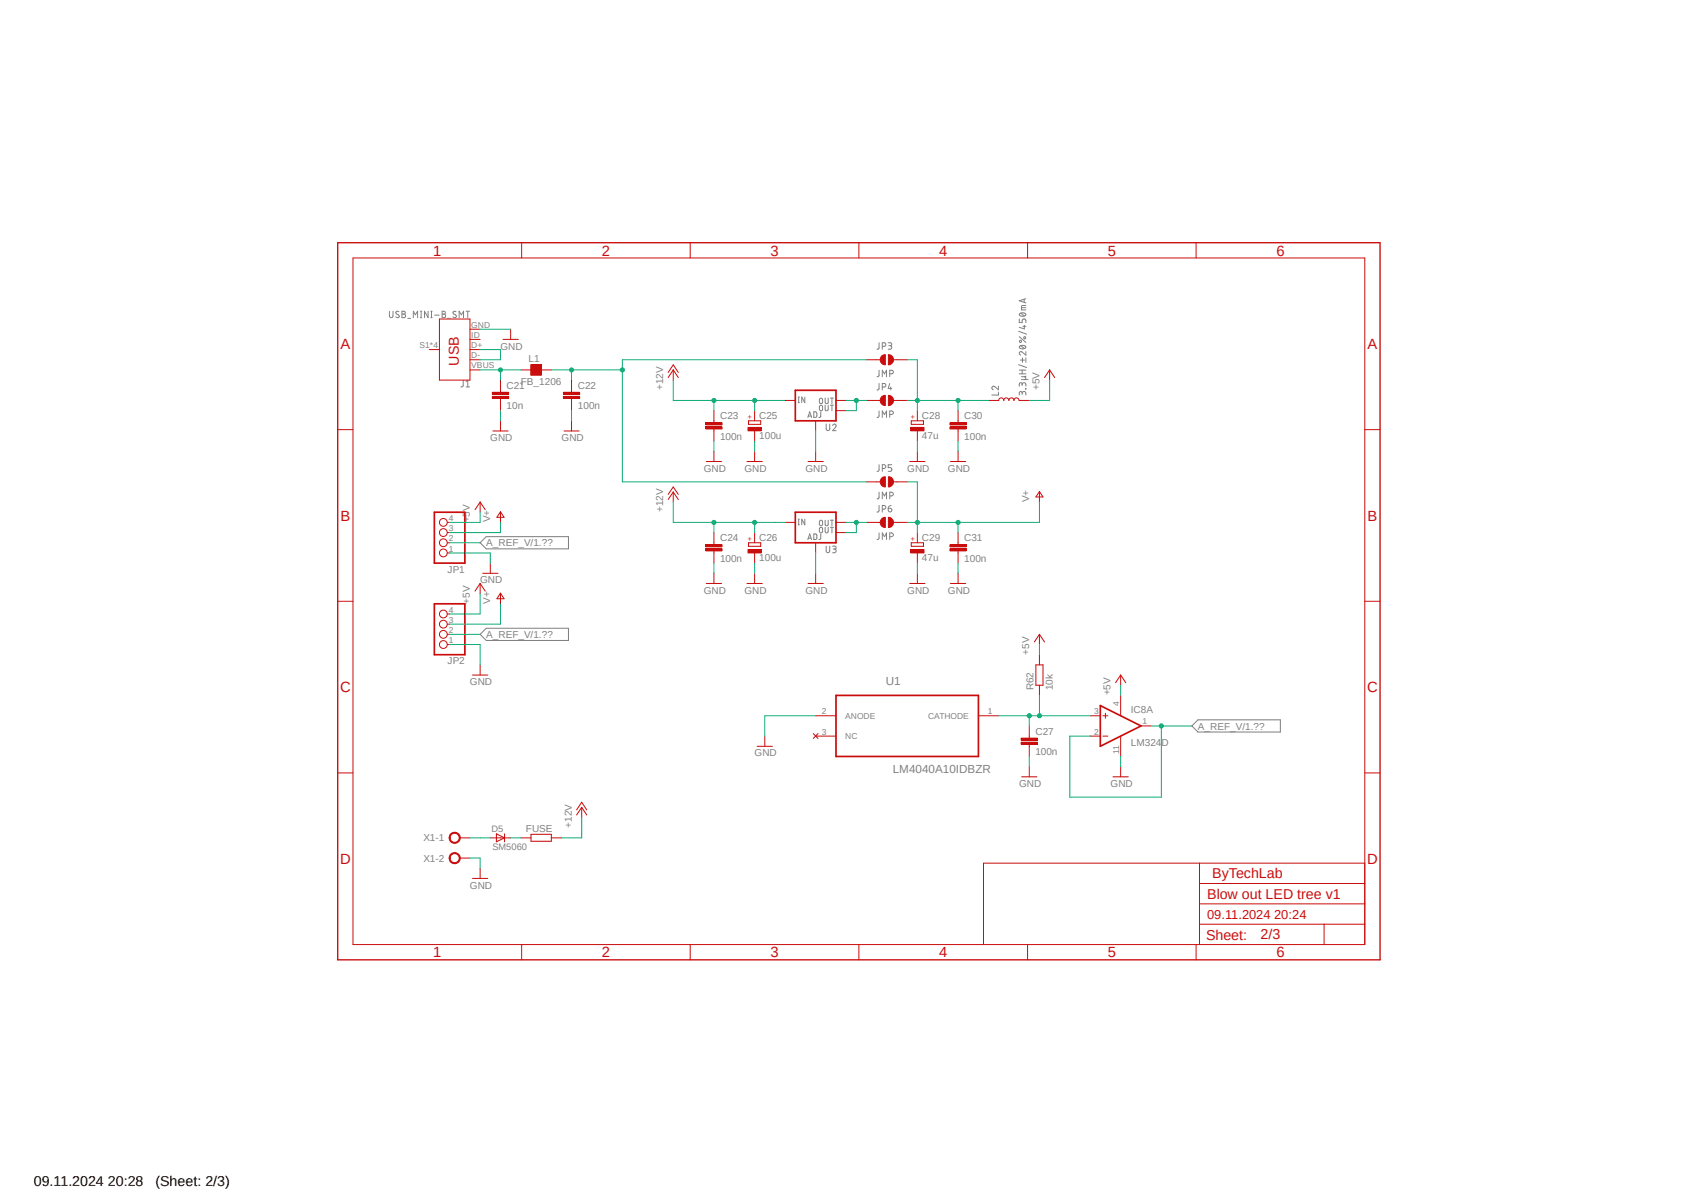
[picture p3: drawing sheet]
<svg xmlns="http://www.w3.org/2000/svg" width="420mm" height="297mm" viewBox="0 0 420 297" stroke-linecap="round" stroke-linejoin="round" font-family="sans-serif">
<path d="M83.7 60.3l261.2 179.9M344.9 60.3l-261.2 179.9" fill="none" stroke="#fff" stroke-width=".25"/>
<g fill="none" stroke="#808080" stroke-width=".25">
<path d="M97.2 77.7l.1 1.4a.46 .46 0 0 0 .5 .2 .46 .46 0 0 0 .3-.4v-1.2M99.6 77.8l-.2-.1a.38 .38 0 0 0-.5 .1 .38 .38 0 0 0 .1 .6l.7 .3v.4a.55 .55 0 0 1-.9 0M100.4 77.7l.7 .2v.3l-.3 .2a.45 .45 0 0 1 .5 .3 .45 .45 0 0 1-.3 .5l-.6 .1zM100.4 78.4h.4M101.8 79.5h.7M103.2 79.3v-1.6l.5 .9 .6-.9v1.6M104.9 79.3h.4M104.9 77.7h.4M105.2 77.7v1.6M106.9 77.7v1.6l-.9-1.6v1.6M107.6 79.3h.3M107.6 77.7h.3"/>
<path d="M107.7 77.7v1.6M108.5 78.7h1.1M110.4 77.7l.8 .2v.3l-.4 .2a.46 .46 0 0 1 .5 .3 .46 .46 0 0 1-.2 .5l-.7 .1zM110.4 78.4h.4M111.8 79.5h.7M113.9 77.8l-.2-.1a.38 .38 0 0 0-.5 .1 .38 .38 0 0 0 .1 .6l.6 .3v.4a.55 .55 0 0 1-.8 0M114.6 79.3v-1.6l.6 .9 .5-.9v1.6M116.4 77.7h.9M116.8 77.7v1.6M254.5 79.6v.9h.7v-.5l.4-.4 .5 .2 .1 .7M254.6 78.3l.8-.2 .5 .1 .3 .3a1.02 1.02 0 0 1-1.7 0zM254.9 78.1l.9 .8"/>
<path d="M255.1 76.8h1.1M255.7 74.7v.8M256.2 76.2l-1 .1-.1 .2v.8h1.1M256.2 74.5l-1.7 .6 1.7 .5M115.7 95l-.1 1.4-.5 .2M116.4 95.3l.4-.3v1.6M116.4 96.6h.9M199.3 99.1h.3M199.4 99.1v1.4M201 99.1v1.4l-.8-1.4v1.4M204.7 99.6l.3-.2 .4 .2v.8a.4 .4 0 0 1-.4 .4 .4 .4 0 0 1-.4-.4zM206 99.4v1a.38 .38 0 0 0 .4 .4 .38 .38 0 0 0 .4-.4v-1"/>
<path d="M207.3 99.4h.8M207.7 99.4v1.4M219.5 92.4v1.5l-.5 .1M219.5 95.7v1.5l-.5 .1M219.5 85.6v1.4l-.5 .2M220.3 96.6h.7a.46 .46 0 0 0 .2-.5 .46 .46 0 0 0-.4-.4h-.5v1.6M220.3 86.4h.7a.46 .46 0 0 0 .2-.5 .46 .46 0 0 0-.4-.3h-.5v1.6M220.3 94v-1.6l.6 .9 .5-.9v1.6M221.8 85.6h.7l.2 .3-.2 .3-.5 .1M222.2 93.3h.4a.45 .45 0 0 0 .5-.3 .45 .45 0 0 0-.3-.5l-.6-.1v1.6M222.2 95.7l-.4 1.2h.9M222.2 86.3h.3a.46 .46 0 0 1 .2 .5 .46 .46 0 0 1-.5 .4h-.4"/>
<path d="M222.4 96.6v.7M249.3 96.4v.9l-.9-.8a.44 .44 0 0 0-.7 .1 .44 .44 0 0 0 .3 .7M249.3 97.9v.7h-1.7M254.3 91l2 .7M254.3 82.7l2 .7M254.5 93.3h1.7M254.5 92.4h1.7M254.5 84l1.7 1.5M254.6 86.4l.8-.2 .5 .1 .3 .3a.96 .96 0 0 1-1.7 0zM254.8 89.9h1M254.9 86.3l.9 .7M255.1 94.7h1.6"/>
<path d="M255.2 98.1a.47 .47 0 0 1 .5-.4 .47 .47 0 0 1 .5 .4v.5M255.2 98.4v-.5l-.3-.2-.4 .3v.6M255.2 96a.47 .47 0 0 1 .5-.5 .47 .47 0 0 1 .5 .5v.4M255.2 96.2v-.5l-.3-.2-.3 .2-.1 .7M255.2 92.4v.9M255.3 89.3v1.1M255.4 81.4h.8M255.8 94l.4 .4-.4 .3M255.8 81.2v.9l-1.3-.4M256.1 97l.1 .1zM256.2 93.9l-.1 .1h-1M256.2 87.8v.8l-1-.7a.44 .44 0 0 0-.7 .1 .44 .44 0 0 0 .4 .6"/>
<path d="M256.2 89.3v1.1M199.3 100.5h.3M201.7 104.2l.5-1.4 .4 1.4M201.8 103.8h.7M203.2 102.8h.6l.1 .2 .1 .8-.2 .3-.6 .1zM204.8 101.2l.6 .1v.9a.4 .4 0 0 1-.4 .3 .4 .4 0 0 1-.4-.3v-.7zM204.9 102.8v1.3l-.4 .1M206 101.1v1.1a.38 .38 0 0 0 .4 .3 .38 .38 0 0 0 .4-.3v-1.1M206.3 105.8v1.2a.46 .46 0 0 0 .3 .5 .46 .46 0 0 0 .5-.2l.1-1.5M207.3 101.1h.8M207.7 101.1v1.4M207.9 106.2a.44 .44 0 0 1 .6-.3 .44 .44 0 0 1 .2 .7l-.8 .9h.9"/>
<path d="M219.5 102.6v1.4l-.5 .2M219.5 116v1.4l-.5 .2M220.3 116.9h.5a.47 .47 0 0 0 .4-.4 .47 .47 0 0 0-.4-.5h-.5v1.6M220.3 104.2v-1.6l.6 .9 .5-.9v1.6M222.2 103.5h.4a.45 .45 0 0 0 .5-.4 .45 .45 0 0 0-.3-.5h-.6v1.6M222.7 116h-.9v.7h.5l.4 .4-.2 .5h-.7M121.4 133.9h20.5v3.1h-20.5l-1.5-1.5zM199.3 131h.3M199.3 129.6h.3M199.4 129.6v1.4M201 129.6v1.4l-.8-1.4v1.4M201.7 134.7l.5-1.4 .4 1.4"/>
<path d="M201.8 134.3h.7M203.2 133.3l.7 .1 .1 .9-.2 .3-.6 .1zM204.7 131.8l.1-.1a.4 .4 0 0 1 .6 .3v.6l-.2 .4a.4 .4 0 0 1-.6-.4zM204.8 129.9l.6 .1v.9l-.2 .3a.4 .4 0 0 1-.6-.3v-.7zM204.9 133.3v1.2l-.4 .2M206 131.6v1a.38 .38 0 0 0 .4 .4 .38 .38 0 0 0 .4-.4v-1M206 129.8v1.1a.38 .38 0 0 0 .4 .3 .38 .38 0 0 0 .4-.3v-1.1M206.3 136.3v1.2a.45 .45 0 0 0 .3 .4 .45 .45 0 0 0 .5-.2l.1-1.4M207.3 131.6h.8M207.3 129.8h.8M207.7 129.8v1.4M207.7 131.6v1.4"/>
<path d="M207.9 136.3l.8 .2-.1 .5h-.5M208.4 137a.47 .47 0 0 1 .4 .5 .47 .47 0 0 1-.4 .5h-.5M219.5 133v1.5l-.5 .2M219.5 122.9v1.4l-.5 .2M219.5 126.2v1.4l-.5 .2M220.3 127.1h.5a.47 .47 0 0 0 .4-.5 .47 .47 0 0 0-.4-.4h-.5v1.6M220.3 124.5v-1.6l.6 .9 .5-.9v1.6M220.3 134.7v-1.7l.6 .9 .5-.9v1.7M221.8 126.9h.5a.46 .46 0 0 1 .4 .5 .46 .46 0 0 1-.5 .4 .46 .46 0 0 1-.4-.5zM222.2 133.9h.4a.47 .47 0 0 0 .5-.4 .47 .47 0 0 0-.5-.5h-.4v1.7M222.2 123.8h.4a.47 .47 0 0 0 .5-.5 .47 .47 0 0 0-.5-.4h-.4v1.6M222.5 126.2a.72 .72 0 0 0-.7 .7"/>
<path d="M119.9 158.3l1.5-1.5h20.5v3.1h-20.5zM297.6 181.2l1.5-1.5h20.6v3h-20.6z"/>
<circle cx="254.8" cy="85.2" r=".28"/>
<circle cx="255.9" cy="84.3" r=".28"/>
</g>
<g fill="none" stroke="#c90d0c" stroke-width=".25">
<path d="M88.1 64.4h252.7v171.4h-252.7zM130.3 60.6v3.8M172.3 60.6v3.8M214.5 60.6v3.8M256.6 60.6v3.8M298.7 60.6v3.8M196 99.9h2.6M208.7 99.9h2.6M84.3 107.2h3.8M203.7 105v2.6M208.7 102.5h2.6M340.8 107.2h3.8"/>
<path d="M196 130.4h2.6M203.7 135.5v2.5M208.7 130.4h2.6M208.7 132.9h2.6M227.5 135.5h3.1v.9h-3.1zM84.3 150.1h3.8M340.8 150.1h3.8M203.7 178.6h5M244.3 178.6h5.1M84.3 192.9h3.8M203.1 183.1l1.2 1.2M203.7 183.7h5"/>
<path d="M204.3 183.1l-1.2 1.2M340.8 192.9h3.8M299.5 215.4v20.4M340.8 215.4h-95.2v20.4M130.3 235.8v3.8M172.3 235.8v3.8M214.5 235.8v3.8M256.6 235.8v3.8M298.7 235.8v3.8M299.5 230.7h41.3M299.5 225.6h41.3M299.5 220.5h41.3"/>
<path d="M330.6 230.7v5.1"/>
</g>
<path d="M84.3 60.6h260.3v179h-260.3z" fill="none" stroke="#c90d0c" stroke-width=".34"/>
<path d="M198.6 97.4h10.1v7.6h-10.1zM198.6 127.8h10.1v7.7h-10.1zM208.7 173.6h35.6v15.2h-35.6z" fill="none" stroke="#c90d0c" stroke-width=".42"/>
<path d="M227.4 137.2h3.3v.8h-3.3z" fill-rule="evenodd" fill="#c90d0c"/>
<path d="M227.4 137.2h3.3v.8h-3.3zM229.1 132.9v2.6M229.1 138v2.5M239.2 135.5v.5M239.2 137.5v.5" fill="none" stroke="#c90d0c" stroke-width=".25"/>
<path d="M237.2 137h4.1v.5h-4.1z" fill-rule="evenodd" fill="#c90d0c"/>
<path d="M237.2 137h4.1v.5h-4.1z" fill="none" stroke="#c90d0c" stroke-width=".25"/>
<path d="M237.2 136h4.1v.5h-4.1z" fill-rule="evenodd" fill="#c90d0c"/>
<g fill="none" stroke="#c90d0c" stroke-width=".25">
<path d="M201.8 115.2h3.8M203.7 112.6v2.6M178.3 135.5v.5M178.3 137.5v.5M237.2 136h4.1v.5h-4.1zM239.2 132.9v2.6M239.2 138v2.5M176.4 145.6h3.8M178.3 143.1v2.5M186.5 145.6h3.8M188.4 143.1v2.5M201.8 145.6h3.8"/>
<path d="M203.7 143.1v2.5M227.2 145.6h3.8M229.1 143.1v2.5M237.3 145.6h3.8M239.2 143.1v2.5"/>
</g>
<path d="M176.2 137h4.1v.5h-4.1z" fill-rule="evenodd" fill="#c90d0c"/>
<path d="M176.2 137h4.1v.5h-4.1z" fill="none" stroke="#c90d0c" stroke-width=".25"/>
<path d="M176.2 136h4.1v.5h-4.1z" fill-rule="evenodd" fill="#c90d0c"/>
<path d="M227.5 105h3.1v.9h-3.1zM176.2 136h4.1v.5h-4.1zM178.3 132.9v2.6M178.3 138v2.5" fill="none" stroke="#c90d0c" stroke-width=".25"/>
<path d="M227.4 106.7h3.3v.8h-3.3z" fill-rule="evenodd" fill="#c90d0c"/>
<path d="M227.4 106.7h3.3v.8h-3.3zM229.1 102.5v2.5M229.1 107.6v2.5M239.2 105v.5M239.2 107.1v.5" fill="none" stroke="#c90d0c" stroke-width=".25"/>
<path d="M237.2 106.6h4.1v.5h-4.1z" fill-rule="evenodd" fill="#c90d0c"/>
<path d="M237.2 106.6h4.1v.5h-4.1z" fill="none" stroke="#c90d0c" stroke-width=".25"/>
<path d="M237.2 105.5h4.1v.5h-4.1z" fill-rule="evenodd" fill="#c90d0c"/>
<g fill="none" stroke="#c90d0c" stroke-width=".25">
<path d="M176.4 115.2h3.8M178.3 105v.5M178.3 107.1v.5M178.3 112.6v2.6M186.5 115.2h3.8M188.4 112.6v2.6M227.2 115.2h3.8M229.1 112.6v2.6M237.2 105.5h4.1v.5h-4.1zM237.3 115.2h3.8M239.2 102.5v2.5M239.2 107.6v2.5"/>
<path d="M239.2 112.6v2.6"/>
</g>
<path d="M176.2 106.6h4.1v.5h-4.1z" fill-rule="evenodd" fill="#c90d0c"/>
<path d="M176.2 106.6h4.1v.5h-4.1z" fill="none" stroke="#c90d0c" stroke-width=".25"/>
<path d="M176.2 105.5h4.1v.5h-4.1z" fill-rule="evenodd" fill="#c90d0c"/>
<path d="M246.8 99.9h2.6a.64 .64 0 0 1 .6-.6 .64 .64 0 0 1 .7 .6 .64 .64 0 0 1 .6-.6 .64 .64 0 0 1 .6 .6 .64 .64 0 0 1 .7-.6 .64 .64 0 0 1 .6 .6 .64 .64 0 0 1 .6-.6 .64 .64 0 0 1 .7 .6h2.5M176.2 105.5h4.1v.5h-4.1zM178.3 102.5v2.5M178.3 107.6v2.5M186.9 105h3v.9h-3z" fill="none" stroke="#c90d0c" stroke-width=".25"/>
<path d="M186.8 106.7h3.3v.8h-3.3z" fill-rule="evenodd" fill="#c90d0c"/>
<path d="M262.1 92.3l1.3 1.9M262.1 92.3l-1.3 1.9M262.1 92.3v2.6M186.8 106.7h3.3v.8h-3.3zM188.4 102.5v2.5M188.4 107.6v2.5M186.9 135.5h3v.9h-3zM259.5 122.7l.9 1.3h-1.7zM259.5 122.8v2.5" fill="none" stroke="#c90d0c" stroke-width=".25"/>
<path d="M186.8 137.2h3.3v.8h-3.3z" fill-rule="evenodd" fill="#c90d0c"/>
<g fill="none" stroke="#c90d0c" stroke-width=".25">
<path d="M109.7 79.6h7.6v15.3h-7.6zM107.2 87.2h2.5M117.3 87.2h2.6M117.3 89.8h2.6M117.3 92.3h2.6M117.3 82.2h2.6M117.3 84.7h2.6M166.8 93l1.3-1.9 1.3 1.9M168.1 92.3l1.3 1.9M168.1 92.3l-1.3 1.9M168.1 92.3v2.6M166.8 123.4l1.3-1.9 1.3 1.9"/>
<path d="M168.1 122.8v2.5M168.1 122.8l1.3 1.9M168.1 122.8l-1.3 1.9M186.8 137.2h3.3v.8h-3.3zM188.4 132.9v2.6M188.4 138v2.5M259.5 158.3l1.3 1.9M259.5 158.3l-1.2 1.9M259.5 158.3v2.6M258.7 165.9h1.7v5.1h-1.7zM259.5 163.4v2.5M259.5 171v2.6"/>
<path d="M272.2 178.6h2.5M275.4 178.6h1.2M276 178v1.3M189.1 186.3h3.8M191 183.7v2.6M257 183.7v.5M257 185.8v.5M272.2 183.7h2.5M275.4 183.7h1.2M284.9 181.2h2.5"/>
</g>
<path d="M274.7 176.1l10.2 5.1-10.2 5.1z" fill="none" stroke="#c90d0c" stroke-width=".42"/>
<path d="M255 185.3h4v.5h-4z" fill-rule="evenodd" fill="#c90d0c"/>
<path d="M255 185.3h4v.5h-4z" fill="none" stroke="#c90d0c" stroke-width=".25"/>
<path d="M255 184.2h4v.5h-4z" fill-rule="evenodd" fill="#c90d0c"/>
<g fill="none" stroke="#c90d0c" stroke-width=".25">
<path d="M132.6 91.1h2.5v2.5h-2.5zM132.6 92.3h2.5M111.7 138h.6M111.7 135.5h.6M111.7 132.9h.6M111.7 130.4h.6M119.9 125.3l1.3 1.9M119.9 125.3l-1.3 1.9M119.9 125.3v2.5M125 127.7l.9 1.4h-1.8zM125 127.8v2.6M111.7 158.3h.6"/>
<path d="M111.7 155.8h.6M111.7 153.2h.6M119.9 145.6v2.6M119.9 145.6l1.3 1.9M119.9 145.6l-1.3 1.9M120.5 143.1h3.8M122.4 140.5v2.6M125 148.2v2.5M125 148l.9 1.4h-1.8zM111.7 160.9h.6M118 168.5h3.8M119.9 165.9v2.6"/>
<path d="M279.8 168.5v2.5M279.8 173.6v5M279.8 168.5l1.3 1.9M279.8 168.5l-1.2 1.9M255 184.2h4v.5h-4zM255.1 193.9h3.8M257 181.2v2.5M257 186.3v2.5M257 191.3v2.6M277.9 193.9h3.8M279.8 183.7v5.1M279.8 191.3v2.6"/>
<circle cx="110.7" cy="138" r=".98"/>
<circle cx="110.7" cy="130.4" r=".98"/>
<circle cx="110.7" cy="135.5" r=".98"/>
<circle cx="110.7" cy="132.9" r=".98"/>
<circle cx="110.7" cy="155.8" r=".98"/>
<circle cx="110.7" cy="153.2" r=".98"/>
<circle cx="110.7" cy="158.3" r=".98"/>
<circle cx="110.7" cy="160.9" r=".98"/>
</g>
<path d="M108.5 127.8h7.6v12.7h-7.6zM108.5 150.7h7.6v12.7h-7.6z" fill="none" stroke="#c90d0c" stroke-width=".42"/>
<path d="M132.6 91.1h2.5v2.5h-2.5z" fill-rule="evenodd" fill="#c90d0c"/>
<path d="M125 97.4v.5M125 99.4v.5M130 92.3h2.6M132.6 91.1h2.5v2.5h-2.5zM135.1 92.3h2.6" fill="none" stroke="#c90d0c" stroke-width=".25"/>
<path d="M122.9 98.9h4.1v.5h-4.1z" fill-rule="evenodd" fill="#c90d0c"/>
<path d="M122.9 98.9h4.1v.5h-4.1z" fill="none" stroke="#c90d0c" stroke-width=".25"/>
<path d="M122.9 97.9h4.1v.5h-4.1z" fill-rule="evenodd" fill="#c90d0c"/>
<path d="M122.9 97.9h4.1v.5h-4.1zM125 94.9v2.5M125 99.9v2.6M142.7 97.4v.5M142.7 99.4v.5" fill="none" stroke="#c90d0c" stroke-width=".25"/>
<path d="M140.7 98.9h4v.5h-4z" fill-rule="evenodd" fill="#c90d0c"/>
<path d="M140.7 98.9h4v.5h-4z" fill="none" stroke="#c90d0c" stroke-width=".25"/>
<path d="M140.7 97.9h4v.5h-4z" fill-rule="evenodd" fill="#c90d0c"/>
<path d="M125.6 84.7h3.8M127.5 82.2v2.5M140.7 97.9h4v.5h-4zM142.7 94.9v2.5M142.7 99.9v2.6M123.1 107.6h3.8M125 105v2.6M140.8 107.6h3.8M142.7 105v2.6" fill="none" stroke="#c90d0c" stroke-width=".25"/>
<path d="M221.8 129.1a1.27 1.27 0 0 1 1.3 1.3 1.27 1.27 0 0 1-1.3 1.3z" fill-rule="evenodd" fill="#c90d0c"/>
<path d="M221.8 129.1a1.27 1.27 0 0 1 1.3 1.3 1.27 1.27 0 0 1-1.3 1.3z" fill="none" stroke="#c90d0c" stroke-width=".25"/>
<path d="M220.1 129.5l1-.4v2.6a1.27 1.27 0 0 1-1.2-.8 1.27 1.27 0 0 1 .2-1.4z" fill-rule="evenodd" fill="#c90d0c"/>
<path d="M216.4 130.4h3.4M220.1 129.5l1-.4v2.6a1.27 1.27 0 0 1-1.2-.8 1.27 1.27 0 0 1 .2-1.4zM223.1 130.4h3.4" fill="none" stroke="#c90d0c" stroke-width=".25"/>
<path d="M221.8 98.7a1.27 1.27 0 0 1 1.3 1.2 1.27 1.27 0 0 1-1.3 1.3z" fill-rule="evenodd" fill="#c90d0c"/>
<path d="M221.8 98.7a1.27 1.27 0 0 1 1.3 1.2 1.27 1.27 0 0 1-1.3 1.3z" fill="none" stroke="#c90d0c" stroke-width=".25"/>
<path d="M220.1 99l1-.3v2.5a1.3 1.3 0 0 1-1.2-.8 1.3 1.3 0 0 1 .2-1.4z" fill-rule="evenodd" fill="#c90d0c"/>
<path d="M216.4 99.9h3.4M220.1 99l1-.3v2.5a1.3 1.3 0 0 1-1.2-.8 1.3 1.3 0 0 1 .2-1.4zM223.1 99.9h3.4" fill="none" stroke="#c90d0c" stroke-width=".25"/>
<path d="M112.4 208.2a1.41 1.41 0 0 1 2.3 0 1.41 1.41 0 0 1-.7 2.2 1.41 1.41 0 0 1-1.9-1.3h.3a1.16 1.16 0 0 1 1.7-.9 1.16 1.16 0 0 1 .2 1.9 1.16 1.16 0 0 1-1.9-.6v-.4h-.3z" fill-rule="evenodd" fill="#c90d0c"/>
<path d="M112.4 208.2a1.41 1.41 0 0 1 2.3 0 1.41 1.41 0 0 1-.7 2.2 1.41 1.41 0 0 1-1.9-1.3h.3a1.16 1.16 0 0 1 1.7-.9 1.16 1.16 0 0 1 .2 1.9 1.16 1.16 0 0 1-1.9-.6v-.4h-.3zM114.8 209.1h2.5" fill="none" stroke="#c90d0c" stroke-width=".25"/>
<path d="M112.4 213.3a1.41 1.41 0 0 1 2.3 0 1.41 1.41 0 0 1-.7 2.2 1.41 1.41 0 0 1-1.9-1.3h.3a1.15 1.15 0 0 1 1.7-1 1.15 1.15 0 0 1 .2 2 1.15 1.15 0 0 1-1.9-.6v-.4h-.3z" fill-rule="evenodd" fill="#c90d0c"/>
<g fill="none" stroke="#c90d0c" stroke-width=".25">
<path d="M112.4 213.3a1.41 1.41 0 0 1 2.3 0 1.41 1.41 0 0 1-.7 2.2 1.41 1.41 0 0 1-1.9-1.3h.3a1.15 1.15 0 0 1 1.7-1 1.15 1.15 0 0 1 .2 2 1.15 1.15 0 0 1-1.9-.6v-.4h-.3zM114.8 214.2h2.5M118 219.2h3.8M119.9 216.7v2.5M122.4 209.1h5.1M124 208.1l2 1-2 1zM126 208.1v2M130 209.1h2.6M132.6 208.2h5.1v1.8h-5.1zM137.7 209.1h2.5M144 202.1l1.2-1.9 1.3 1.9M145.2 201.5l1.3 1.9"/>
<path d="M145.2 201.5l-1.2 1.9M145.2 201.5v2.5"/>
</g>
<path d="M221.8 119a1.27 1.27 0 0 1 1.3 1.3 1.27 1.27 0 0 1-1.3 1.2z" fill-rule="evenodd" fill="#c90d0c"/>
<path d="M221.8 119a1.27 1.27 0 0 1 1.3 1.3 1.27 1.27 0 0 1-1.3 1.2z" fill="none" stroke="#c90d0c" stroke-width=".25"/>
<path d="M220.1 119.3l1-.3v2.5a1.31 1.31 0 0 1-1.2-.8 1.31 1.31 0 0 1 .2-1.4z" fill-rule="evenodd" fill="#c90d0c"/>
<path d="M220.1 119.3l1-.3v2.5a1.31 1.31 0 0 1-1.2-.8 1.31 1.31 0 0 1 .2-1.4zM216.4 120.3h3.4M223.1 120.3h3.4" fill="none" stroke="#c90d0c" stroke-width=".25"/>
<path d="M221.8 88.5a1.27 1.27 0 0 1 1.3 1.3 1.27 1.27 0 0 1-1.3 1.3z" fill-rule="evenodd" fill="#c90d0c"/>
<path d="M221.8 88.5a1.27 1.27 0 0 1 1.3 1.3 1.27 1.27 0 0 1-1.3 1.3z" fill="none" stroke="#c90d0c" stroke-width=".25"/>
<path d="M220.1 88.9l1-.4v2.6a1.3 1.3 0 0 1-1.2-.8 1.3 1.3 0 0 1 .2-1.4z" fill-rule="evenodd" fill="#c90d0c"/>
<path d="M216.4 89.8h3.4M220.1 88.9l1-.4v2.6a1.3 1.3 0 0 1-1.2-.8 1.3 1.3 0 0 1 .2-1.4zM223.1 89.8h3.4" fill="none" stroke="#c90d0c" stroke-width=".25"/>
<g fill="none" stroke="#0dab76" stroke-width=".25">
<path d="M119.9 82.2h7.6M239.2 99.9v2.6M246.8 99.9h-17.7v2.6M125 102.5v2.5M142.7 102.5v2.5M178.3 110.1v2.5M188.4 110.1v2.5M203.7 107.6v5M229.1 110.1v2.5M239.2 110.1v2.5M112.3 138h10.1v2.5M203.7 138v5.1"/>
<path d="M178.3 140.5v2.6M188.4 140.5v2.6M229.1 140.5v2.6M239.2 140.5v2.6M112.3 160.9h7.6v5M203.7 178.6h-12.7v5.1M257 188.8v2.5M279.8 188.8v2.5M117.3 214.2h2.6v2.5"/>
</g>
<circle cx="239.2" cy="99.9" r=".51" fill="#0dab76"/>
<g fill="none" stroke="#0dab76" stroke-width=".25">
<path d="M226.5 99.9h2.6"/>
<circle cx="239.2" cy="99.9" r=".51"/>
</g>
<circle cx="229.1" cy="99.9" r=".51" fill="#0dab76"/>
<g fill="none" stroke="#0dab76" stroke-width=".25">
<path d="M226.5 89.8h2.6v10.1M262.1 94.9v5h-5.1M119.9 127.8v2.6h-7.6M239.2 130.4v2.5M259.5 125.3v5.1h-30.4v2.5M119.9 148.2v5h-7.6M259.5 160.9v2.5M279.8 171v2.6"/>
<circle cx="229.1" cy="99.9" r=".51"/>
</g>
<circle cx="239.2" cy="130.4" r=".51" fill="#0dab76"/>
<g fill="none" stroke="#0dab76" stroke-width=".25">
<path d="M226.5 130.4h2.6"/>
<circle cx="239.2" cy="130.4" r=".51"/>
</g>
<circle cx="229.1" cy="130.4" r=".51" fill="#0dab76"/>
<g fill="none" stroke="#0dab76" stroke-width=".25">
<path d="M125 130.4v2.5h-12.7M188.4 130.4v2.5M196 130.4h-17.7v2.5M226.5 120.3h2.6v10.1M125 150.7v5.1h-12.7"/>
<circle cx="229.1" cy="130.4" r=".51"/>
</g>
<circle cx="188.4" cy="130.4" r=".51" fill="#0dab76"/>
<g fill="none" stroke="#0dab76" stroke-width=".25">
<path d="M168.1 130.4h10.2"/>
<circle cx="188.4" cy="130.4" r=".51"/>
</g>
<circle cx="178.3" cy="130.4" r=".51" fill="#0dab76"/>
<g fill="none" stroke="#0dab76" stroke-width=".25">
<path d="M188.4 99.9v2.6M196 99.9h-17.7v2.6M168.1 125.3v5.1"/>
<circle cx="178.3" cy="130.4" r=".51"/>
</g>
<circle cx="188.4" cy="99.9" r=".51" fill="#0dab76"/>
<g fill="none" stroke="#0dab76" stroke-width=".25">
<path d="M168.1 99.9h10.2"/>
<circle cx="188.4" cy="99.9" r=".51"/>
</g>
<circle cx="178.3" cy="99.9" r=".51" fill="#0dab76"/>
<g fill="none" stroke="#0dab76" stroke-width=".25">
<path d="M168.1 94.9v5M257 178.6v2.6M259.5 173.6v5h-10.1M145.2 204v5.1h-5"/>
<circle cx="178.3" cy="99.9" r=".51"/>
</g>
<circle cx="257" cy="178.6" r=".51" fill="#0dab76"/>
<g fill="none" stroke="#0dab76" stroke-width=".25">
<path d="M259.5 178.6h12.7"/>
<circle cx="257" cy="178.6" r=".51"/>
</g>
<circle cx="259.5" cy="178.6" r=".51" fill="#0dab76"/>
<g fill="none" stroke="#0dab76" stroke-width=".25">
<path d="M287.4 181.2h10.2M290 181.2v17.8h-22.9v-15.3h5.1"/>
<circle cx="259.5" cy="178.6" r=".51"/>
</g>
<circle cx="290" cy="181.2" r=".51" fill="#0dab76"/>
<g fill="none" stroke="#0dab76" stroke-width=".25">
<path d="M119.9 92.3h10.1M125 92.3v2.6M112.3 135.5h7.6M112.3 158.3h7.6"/>
<circle cx="290" cy="181.2" r=".51"/>
</g>
<circle cx="125" cy="92.3" r=".51" fill="#0dab76"/>
<g fill="none" stroke="#0dab76" stroke-width=".25">
<path d="M137.7 92.3h17.7v28h61M142.7 92.3v2.6"/>
<circle cx="125" cy="92.3" r=".51"/>
</g>
<circle cx="142.7" cy="92.3" r=".51" fill="#0dab76"/>
<g fill="none" stroke="#0dab76" stroke-width=".25">
<path d="M216.4 89.8h-61v2.5"/>
<circle cx="142.7" cy="92.3" r=".51"/>
</g>
<circle cx="155.4" cy="92.3" r=".51" fill="#0dab76"/>
<g fill="none" stroke="#0dab76" stroke-width=".25">
<path d="M119.9 87.2h5.1v2.6h-5.1M211.3 99.9h5.1M213.8 99.9v2.6h-2.5"/>
<circle cx="155.4" cy="92.3" r=".51"/>
</g>
<circle cx="213.8" cy="99.9" r=".51" fill="#0dab76"/>
<g fill="none" stroke="#0dab76" stroke-width=".25">
<path d="M211.3 130.4h5.1M213.8 130.4v2.5h-2.5"/>
<circle cx="213.8" cy="99.9" r=".51"/>
</g>
<circle cx="213.8" cy="130.4" r=".51" fill="#0dab76"/>
<g fill="none" stroke="#0dab76" stroke-width=".25">
<path d="M117.3 209.1h5.1M127.5 209.1h2.5"/>
<circle cx="213.8" cy="130.4" r=".51"/>
</g>
<g font-size="3.7" fill="#c90d0c">
<text x="108.2" y="63.8">1</text>
<text x="150.3" y="63.8">2</text>
<text x="192.4" y="63.8">3</text>
<text x="234.5" y="63.8">4</text>
<text x="276.6" y="63.8">5</text>
<text x="318.7" y="63.8">6</text>
<text x="85" y="87.1">A</text>
<text x="341.5" y="87.1">A</text>
<text x="85" y="130">B</text>
<text x="341.5" y="130">B</text>
<text x="84.9" y="172.8">C</text>
<text x="341.4" y="172.8">C</text>
<text x="84.9" y="215.6">D</text>
<text x="341.4" y="215.6">D</text>
<text x="108.2" y="239">1</text>
<text x="150.3" y="239">2</text>
<text x="192.4" y="239">3</text>
<text x="234.5" y="239">4</text>
<text x="276.6" y="239">5</text>
<text x="318.7" y="239">6</text>
</g>
<g font-size="3.6" fill="#c90d0c">
<text x="114.6" y="91.3" transform="rotate(-90 114.6 91.3)">USB</text>
<text x="302.7" y="219.2">ByTechLab</text>
<text x="301.4" y="224.3">Blow out LED tree v1</text>
<text x="301.2" y="234.6">Sheet:</text>
<text x="314.8" y="234.5">2/3</text>
</g>
<g font-size="3.6">
<text x="8.4" y="296.1">09.11.2024 20:28</text>
<text x="38.8" y="296.1">(Sheet: 2/3)</text>
</g>
<text font-size="3.2" fill="#c90d0c" x="301.4" y="229.4">09.11.2024 20:24</text>
<g font-size="2.9" fill="#808080">
<text x="221.2" y="170.9">U1</text>
<text x="222.9" y="192.9">LM4040A10IDBZR</text>
</g>
<g font-size="2.5" fill="#808080">
<text x="125" y="87.3">GND</text>
<text x="132" y="90.4">L1</text>
<text x="126.5" y="97">C21</text>
<text x="130.1" y="96.1">FB_1206</text>
<text x="144.3" y="97">C22</text>
<text x="165.6" y="97.4" transform="rotate(-90 165.6 97.4)">+12V</text>
<text x="259.5" y="97.4" transform="rotate(-90 259.5 97.4)">+5V</text>
<text x="126.5" y="102.1">10n</text>
<text x="144.3" y="102.1">100n</text>
<text x="179.8" y="104.6">C23</text>
<text x="189.6" y="104.5">C25</text>
<text x="230.2" y="104.5">C28</text>
<text x="240.8" y="104.6">C30</text>
<text x="122.4" y="110.1">GND</text>
<text x="140.2" y="110.1">GND</text>
<text x="179.8" y="109.7">100n</text>
<text x="189.6" y="109.6">100u</text>
<text x="230.2" y="109.6">47u</text>
<text x="240.8" y="109.7">100n</text>
<text x="175.7" y="117.7">GND</text>
<text x="185.9" y="117.7">GND</text>
<text x="201.1" y="117.7">GND</text>
<text x="226.5" y="117.7">GND</text>
<text x="236.7" y="117.7">GND</text>
<text x="257" y="125.4" transform="rotate(-90 257 125.4)">V+</text>
<text x="117.3" y="130.4" transform="rotate(-90 117.3 130.4)">+5V</text>
<text x="122.4" y="130.4" transform="rotate(-90 122.4 130.4)">V+</text>
<text x="165.6" y="127.8" transform="rotate(-90 165.6 127.8)">+12V</text>
<text x="121.4" y="136.4">A_REF_V/1.??</text>
<text x="179.8" y="135.1">C24</text>
<text x="189.6" y="135">C26</text>
<text x="230.2" y="135">C29</text>
<text x="240.8" y="135.1">C31</text>
<text x="111.8" y="143">JP1</text>
<text x="179.8" y="140.2">100n</text>
<text x="189.6" y="140.1">100u</text>
<text x="230.2" y="140.1">47u</text>
<text x="240.8" y="140.2">100n</text>
<text x="119.9" y="145.6">GND</text>
<text x="175.7" y="148.2">GND</text>
<text x="185.9" y="148.2">GND</text>
<text x="201.1" y="148.2">GND</text>
<text x="226.5" y="148.2">GND</text>
<text x="236.7" y="148.2">GND</text>
<text x="117.3" y="150.7" transform="rotate(-90 117.3 150.7)">+5V</text>
<text x="122.4" y="150.7" transform="rotate(-90 122.4 150.7)">V+</text>
<text x="121.4" y="159.2">A_REF_V/1.??</text>
<text x="111.8" y="165.8">JP2</text>
<text x="257" y="163.4" transform="rotate(-90 257 163.4)">+5V</text>
<text x="117.3" y="171">GND</text>
<text x="258" y="172.3" transform="rotate(-90 258 172.3)">R62</text>
<text x="262.9" y="172.3" transform="rotate(-90 262.9 172.3)">10k</text>
<text x="277.3" y="173.6" transform="rotate(-90 277.3 173.6)">+5V</text>
<text x="282.4" y="178">IC8A</text>
<text x="258.5" y="183.3">C27</text>
<text x="299.1" y="182.1">A_REF_V/1.??</text>
<text x="188.4" y="188.8">GND</text>
<text x="258.5" y="188.4">100n</text>
<text x="282.4" y="186.3">LM324D</text>
<text x="254.5" y="196.4">GND</text>
<text x="277.3" y="196.4">GND</text>
<text x="131.3" y="207.6">FUSE</text>
<text x="142.7" y="206.6" transform="rotate(-90 142.7 206.6)">+12V</text>
<text x="105.7" y="210">X1-1</text>
<text x="105.7" y="215.1">X1-2</text>
<text x="117.3" y="221.8">GND</text>
</g>
<g font-size="2.3" fill="#808080">
<text x="122.7" y="207.6">D5</text>
<text x="122.9" y="212.2">SM5060</text>
</g>
<g font-size="2.1" fill="#808080">
<text x="117.7" y="81.8">GND</text>
<text x="104.8" y="86.9">S1*4</text>
<text x="117.7" y="86.9">D+</text>
<text x="117.7" y="89.4">D-</text>
<text x="117.7" y="84.4">ID</text>
<text x="117.7" y="91.9">VBUS</text>
<text x="112.1" y="130">4</text>
<text x="112.1" y="137.7">1</text>
<text x="112.1" y="135.1">2</text>
<text x="112.1" y="132.6">3</text>
<text x="112.1" y="155.4">3</text>
<text x="112.1" y="152.9">4</text>
<text x="112.1" y="160.5">1</text>
<text x="112.1" y="158">2</text>
<text x="205.2" y="178.3">2</text>
<text x="211.1" y="179.4">ANODE</text>
<text x="231.8" y="179.4">CATHODE</text>
<text x="246.6" y="178.3">1</text>
<text x="273.2" y="178.3">3</text>
<text x="279.5" y="176.3" transform="rotate(-90 279.5 176.3)">4</text>
<text x="205.2" y="183.3">3</text>
<text x="211.1" y="184.5">NC</text>
<text x="273.2" y="183.3">2</text>
<text x="285.3" y="180.8">1</text>
<text x="279.5" y="188.3" transform="rotate(-90 279.5 188.3)">11</text>
</g>
<g font-size="1.8" fill="#c90d0c">
<text x="187.8" y="104.6" transform="rotate(-90 187.8 104.6)">+</text>
<text x="228.5" y="104.6" transform="rotate(-90 228.5 104.6)">+</text>
<text x="187.8" y="135.1" transform="rotate(-90 187.8 135.1)">+</text>
<text x="228.5" y="135.1" transform="rotate(-90 228.5 135.1)">+</text>
</g>
</svg>
